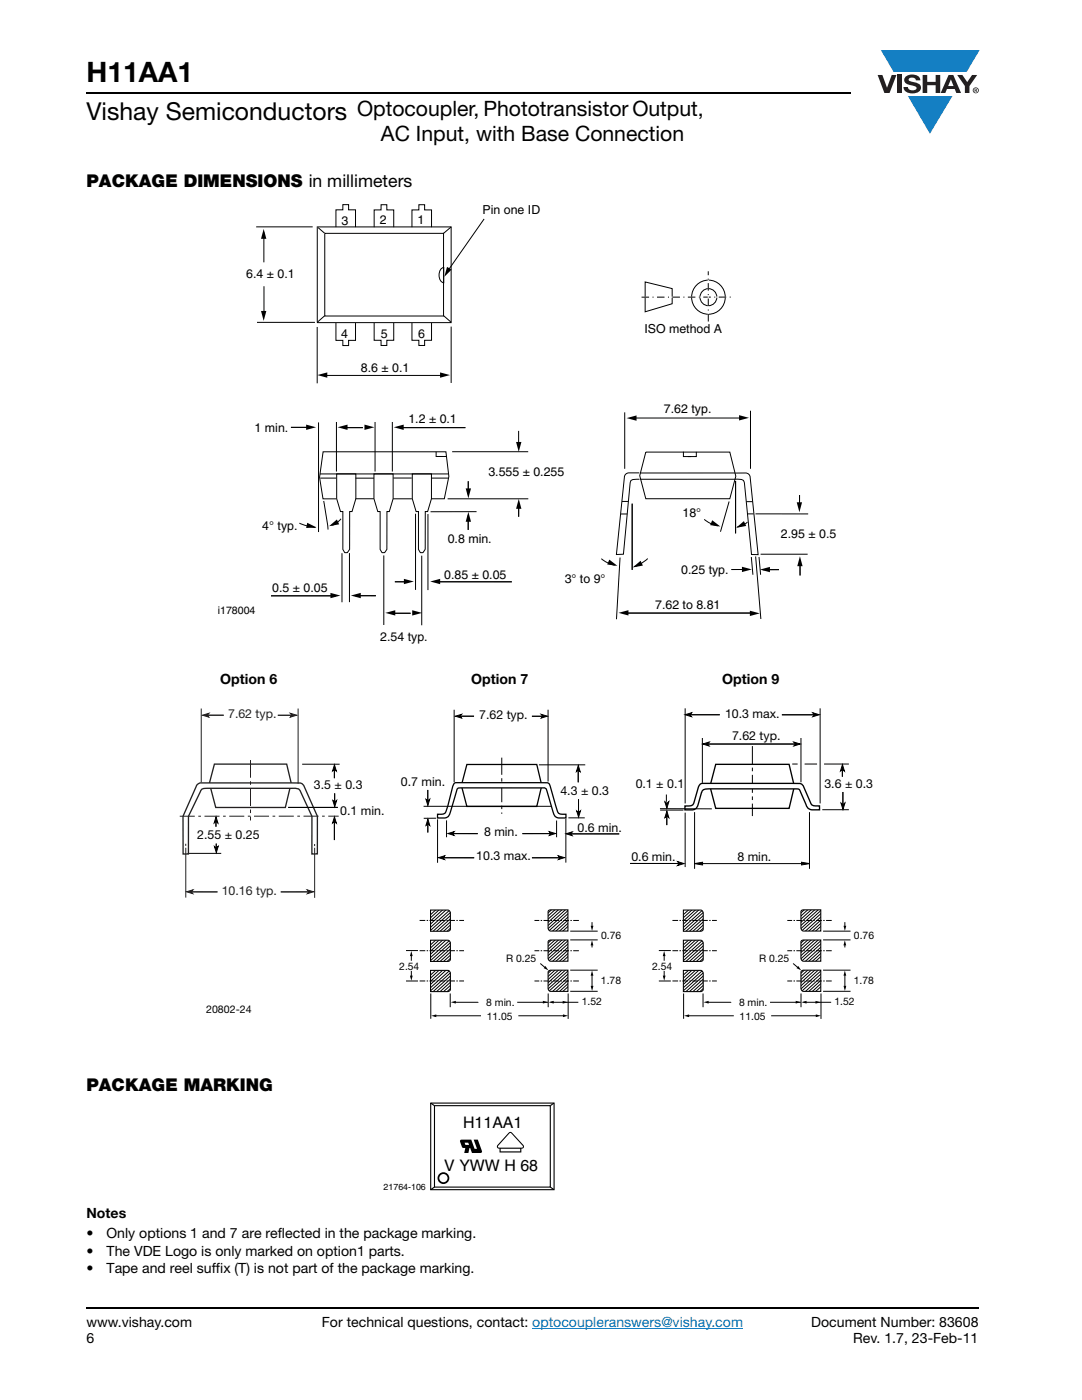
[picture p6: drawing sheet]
<svg xmlns="http://www.w3.org/2000/svg" width="216mm" height="279mm" viewBox="0 0 216 279" stroke-linecap="round" stroke-linejoin="round" font-family="sans-serif">
<g fill="#147fc3">
<path d="M175.8 10h19.7l-2.6 4.3h-1.1h-13.5z"/>
<path d="M181.2 19.2h8.8l-4.4 7.5z"/>
</g>
<g fill="#231f20">
<path d="M175.1 15h1l.9 2.5 .9-2.5h1l-1.4 3.6h-1z"/>
<path d="M179 15h.9v3.6h-.9z"/>
<path d="M180.8 15.3a2.1 2.1 0 0 1 2.7 .3l.1 .4h-.8a.79 .79 0 0 0-.7-.5 .79 .79 0 0 0-.8 .4l.2 .3 1 .2a1.08 1.08 0 0 1 1.3 1 1.08 1.08 0 0 1-1.1 1.2 1.73 1.73 0 0 1-2.4-1.2h.9a.96 .96 0 0 0 .8 .6 .96 .96 0 0 0 .9-.4 1.31 1.31 0 0 0-1.2-.6 1.03 1.03 0 0 1-1.1-.6 1.03 1.03 0 0 1 .2-1.1z"/>
<path d="M184.1 15h.9v1.3h1.7v-1.3h.9v3.6h-.9v-1.6h-1.7v1.6h-.9z"/>
<path d="M191 15h1l1 1.4 1-1.4h1l-1.6 2.2v1.4h-.9v-1.4z"/>
<path d="M189.7 15.9l.6 1.3h-1.1zM189.3 15l-1.6 3.6h.9l.4-.8h1.5l.3 .8h1l-1.6-3.6z"/>
<path d="M194.2 18a.5 .5 0 0 1 1 0 .5 .5 0 0 1-1 0zM194.1 18a.6 .6 0 0 0 1.2 0 .6 .6 0 0 0-1.2 0z"/>
<path d="M194.6 17.8h.2v.2h-.2zM194.5 17.7v.7h.1v-.3l.4 .3-.2-.3 .2-.2-.1-.2z"/>
</g>
<path d="M106.2 265.1h42.1" fill="none" stroke="#007ec4" stroke-width=".2"/>
<path d="M17.3 18.6h152.5M17.3 261h178" fill="none" stroke="#000" stroke-width=".36"/>
<path d="M43.5 40.7h123.4v87.7h-123.4z" fill="#fff"/>
<g fill="none" stroke="#000" stroke-width=".2">
<path d="M58.1 85.3h3.4M63.6 84.3v21.9M63.9 95.4h3.2M89.3 99.5h16.1M93.4 96v2.7M103.5 86v3.3M105.4 90.2h-15.2M124.7 82.3v11.3M127.6 94.4h-2.1a.89 .89 0 0 0-.9 .8l-1.6 15.5 1.4-.1 1.4-14.5 .4-.4 1.4-.1M128.9 90.2h16.7l1.2 4.8-1.2 4.5h-16.7l-1.2-4.6zM136.4 90.1v1h2.5v-.9M137.2 91.1h.7"/>
<path d="M146.7 95.6h-18.9M146.7 94.4h-18.9M146.7 94.4h2.1a.89 .89 0 0 1 .9 .9l1.6 15.4h-1.3l-1.5-14.6-.5-.4-1.3-.1M149.8 82v11.6M159.5 98.8v2.5M54.1 118.9h12.9M68.2 110.4v9.8M69.7 110.4v9.8M70.9 118.9h4.1M82.9 102.5v15.2M93.4 102.9v2.9M95.1 102.1h-9.2"/>
<path d="M103.5 100.6v2.5M123.7 111.3l-.7 12.3M123.9 102.6h1.3M124.1 100.1h1.3M146 113.7h3.2M148.9 100.1h1.3M149.1 102.6h1.3M150.7 102.6h10.6M150.8 111.1l1 12.4M151.8 110.6h9.4M152.2 113.7h3.2M159.6 112.3v2.5"/>
</g>
<path d="M88.5 63l1.5 1.3z" fill="#fff"/>
<path d="M88.5 63l1.5 1.3" fill="none" stroke="#000" stroke-width=".2"/>
<path d="M88.5 46.6l1.5-1.3z" fill="#fff"/>
<g fill="none" stroke="#000" stroke-width=".2">
<path d="M52.7 46.4v6M52.7 57.1v5.9M62.4 45.3h-11.3M90 45.3l-1.5 1.3M51.3 64.3h11.5M63.3 65.3v11.2M64.7 74.9h23.4M90 65.2v11.2M63.8 94.6h25.7M67.1 84.2v9.9M70.9 95.4h3.7M70.9 99.5h3.7"/>
<path d="M74.6 94.6h3.8v4.9l-.7 2.6h-.5v7.5l-.5 .7h-.4l-.5-.7 .1-7.5h-.5l-.8-2.6zM74.8 84.2v9.9M78.3 84.2v9.9M78.4 99.5h3.8M78.5 95.4h3.7M86 99.5h2.7l.9-4.4-.6-4.9h-24.5l-.7 5.1 .6 4.3h2.7M86.2 95.4h3.3M87 90.2v.9h2.1M87.7 91.1h.7M76.6 110.8v13.9M84.2 110.9v13.9M85.4 102.6v15.2"/>
</g>
<path d="M88 53.7l.5-.3v3a1.77 1.77 0 0 1-.5-2.7z" fill="#fff"/>
<path d="M88 53.7l.5-.3v3a1.77 1.77 0 0 1-.5-2.7z" fill="none" stroke="#000" stroke-width=".2"/>
<path d="M63.4 64.3l1.4-1.3z" fill="#fff"/>
<path d="M63.3 45.3h26.7v19.1h-26.7zM64.8 46.6h23.7v16.5h-23.7zM64.8 63l-1.4 1.3" fill="none" stroke="#000" stroke-width=".2"/>
<path d="M63.3 45.3l1.5 1.3z" fill="#fff"/>
<g fill="none" stroke="#000" stroke-width=".2">
<path d="M63.3 45.3l1.5 1.3M67 45.3v-3.4h1.4v-1.1h1.2v1.1h1.3v3.4M74.7 45.3v-3.4h1.3v-1h1.2v1h1.4v3.4M82.2 45.3v-3.4h1.4v-1h1.1v1h1.4v3.4M96.6 43.7l-7 10M67 64.5v3.4h1.4v1.1h1.2v-1.1h1.3v-3.4M74.7 64.5v3.4h1.3v1h1.2v-1h1.4v-3.4M82.2 64.5v3.4h1.4v1h1.1v-1h1.4v-3.4M64.6 100l.9 5.7M67.2 94.6h3.8v4.9l-.8 2.6h-.4v7.5l-.6 .7h-.4l-.4-.7v-7.5h-.5l-.7-2.6zM68.6 85.3h3.8M80.2 85.3h12.7"/>
<path d="M82.3 94.6h3.8v4.9l-.8 2.6h-.4l-.1 7.5-.5 .7h-.4l-.4-.7v-7.5h-.5l-.7-2.6zM146.8 96v10.4M59.7 104.4l1.5 .5 1.8 .4M68 103.5l-.1 .2a2.78 2.78 0 0 1-1.8 1.1M78.8 116.1h2.5M87.6 116.1h14.5M120 111.5l1.2 .8 1.6 .5M126.1 100.5v13.2M129.3 111.5l-1.7 1.2-1.1 .4M140.5 103.6l1.3 .9 1.5 .4M145.5 100.1l-1.7 6M149.1 104.2l-.9 .6-1.1 .4"/>
<path d="M149.9 111.2l.3 3.5M151.5 111.2l.3 3.5M124.6 122.4h25.2"/>
</g>
<g fill="#000">
<path d="M52.6 45.7l.5 2h-1zM89.2 53.3l.9 .5-1.4 1.4zM52.1 62.1h1l-.5 1.9zM63.3 74.9l2-.6v1.1zM87.8 74.3l2 .6-2 .5zM61.1 84.7l2 .6-2 .5zM67.4 85.3l1.9-.6v1.1zM72.7 84.7l2 .6-2 .5zM78.6 85.3l2-.6v1.1zM92.9 97.5h1.1l-.5 2zM103 88.2h1l-.5 2zM125 83.4l2-.5v1.1z"/>
<path d="M147.5 82.9l2 .5-2 .5zM61.3 104.3l1.8 .9-2 .2zM65.9 118.3l2 .6-2 .5zM65.7 105l1.5-1.3 .5 .9zM70 118.9l2-.6v1.1zM80.6 115.5l2 .6-2 .5zM85.8 116.1l2-.6v1.1zM93.5 102.1l.5 2h-1.1zM103.5 99.6l.5 1.9h-1zM121.6 111.7l1.6 1.2-2-.2zM126.3 113.2l1.5-1.3 .5 1zM142.1 103.8l1.6 1.3-2-.3z"/>
<path d="M148 113.1l2 .5-2 .6zM146.9 105.3l1.5-1.3 .5 1zM151.6 113.7l2-.6v1.1zM159 100.2h1l-.5 2zM159.6 111l.5 2h-1zM123.4 122.3l2-.5v1zM149.6 121.9l2 .5-2 .5z"/>
</g>
<path d="M128.7 56.3l5.4 1.3v3l-5.4 1.6z" fill="#fff"/>
<path d="M128.7 56.3l5.4 1.3v3l-5.4 1.6z" fill="none" stroke="#000" stroke-width=".2"/>
<circle cx="141.3" cy="59.3" r="3.4" fill="#fff"/>
<circle cx="141.3" cy="59.3" r="3.4" fill="none" stroke="#000" stroke-width=".2"/>
<circle cx="141.3" cy="59.3" r="1.69" fill="#fff"/>
<circle cx="141.3" cy="59.3" r="1.69" fill="none" stroke="#000" stroke-width=".2"/>
<path d="M128 59.3h17.9z" fill="#fff"/>
<path d="M128 59.3h17.9" fill="none" stroke="#000" stroke-width=".2" stroke-dasharray="1.5 .7 .2 .7" stroke-linecap="butt"/>
<path d="M141.3 54.1v10.1z" fill="#fff"/>
<path d="M141.3 64.2v-10.1" fill="none" stroke="#000" stroke-width=".2" stroke-dasharray="1.5 .7 .2 .7" stroke-linecap="butt"/>
<path d="M126.7 83.4h21.2M78.1 122.4h3.8" fill="none" stroke="#000" stroke-width=".2"/>
<path d="M76.9 122.3l2-.5v1zM82.3 121.8l1.9 .5-1.9 .5z" fill="#000"/>
<path d="M35.9 134.1h138.5v69.9h-138.5z" fill="#fff"/>
<path d="M42.8 152.5h14.4l1 4.3-.3 .4-1 3.9h-13.9l-1-3.9-.4-.4z" fill="none" stroke="#231f20" stroke-width=".26"/>
<path d="M39.4 156.5l.5-.3h18.3l1.7 .1 .3 .1 .4 .4 2.7 6.1v7.5h-1.1v-7.5l-2.2-4.9a1 1 0 0 0-1.2-.7h-17.1a1.42 1.42 0 0 0-1.7 .7l-2.4 4.9v7.5h-1.1v-7.5z" fill="#fff"/>
<path d="M39.4 156.5l.5-.3h18.3l1.7 .1 .3 .1 .4 .4 2.7 6.1v7.5h-1.1v-7.5l-2.2-4.9a1 1 0 0 0-1.2-.7h-17.1a1.42 1.42 0 0 0-1.7 .7l-2.4 4.9v7.5h-1.1v-7.5z" fill="none" stroke="#231f20" stroke-width=".26"/>
<path d="M37.1 169.2v9.9M56 178h5.9M62.8 169.2v10" fill="none" stroke="#231f20" stroke-width=".2"/>
<path d="M61.3 177.6l1.3 .4-1.3 .4 .3-.4z" fill="#231f20"/>
<path d="M37.9 178h5.5M61.3 177.6l1.3 .4-1.3 .4 .3-.4z" fill="none" stroke="#231f20" stroke-width=".2"/>
<path d="M37.2 178l1.3-.4-.3 .4 .3 .4z" fill="#231f20"/>
<path d="M37.1 168.4v.4M37.2 178l1.3-.4-.3 .4 .3 .4zM62.8 168.4v.5" fill="none" stroke="#231f20" stroke-width=".2"/>
<path d="M50 151.7v12" fill="none" stroke="#231f20" stroke-width=".2" stroke-dasharray="3.5 .7 .7 .7" stroke-linecap="butt"/>
<path d="M57.9 142.3l1.3 .4-1.3 .4 .3-.4z" fill="#231f20"/>
<path d="M40.2 141.4v14.7M57.9 142.3l1.3 .4-1.3 .4 .3-.4z" fill="none" stroke="#231f20" stroke-width=".2"/>
<path d="M40.4 142.7l1.3-.4-.3 .4 .3 .4z" fill="#231f20"/>
<path d="M40.4 142.7l1.3-.4-.3 .4 .3 .4zM41.2 142.7h3.4M55.4 142.7h3M59.5 141.4v15" fill="none" stroke="#231f20" stroke-width=".2"/>
<path d="M93.2 152.6h13.9l1 4.2-1 4.1h-13.9l-1.1-4.1z" fill="none" stroke="#000" stroke-width=".26"/>
<path d="M90.6 141.6v14.5M90.9 142.9l1.2-.3-.3 .3 .3 .4zM91.6 142.9h3M106.1 142.9h2.2M108 142.6l1.2 .3-1.2 .4 .3-.4zM89.4 166.3l1.2-.3-.3 .3 .3 .4zM90.1 166.4h5.2M104.2 166.4h6M109.6 166l1.2 .3-1.2 .4 .3-.4zM111.1 163.8v3.3" fill="none" stroke="#000" stroke-width=".2"/>
<path d="M90.9 142.9l1.2-.3-.3 .3 .3 .4zM108 142.6l1.2 .3-1.2 .4 .3-.4zM89.4 166.3l1.2-.3-.3 .3 .3 .4zM109.6 166l1.2 .3-1.2 .4 .3-.4z" fill="#000"/>
<path d="M100.1 151.2v11.2" fill="none" stroke="#000" stroke-width=".2" stroke-dasharray="3.4 .7 .7 .7" stroke-linecap="butt"/>
<path d="M90.7 156.3l18.5-.1 .5 .5 1.5 5.2a.81 .81 0 0 0 1 .6h.7v.7h-1.5a1.33 1.33 0 0 1-1.1-1.2l-1.1-4.1-.4-.6-16.5-.1-1 .2-1.5 4.8a1.18 1.18 0 0 1-1 1h-1.5v-.7a1.35 1.35 0 0 0 1.7-.6l1.3-5z" fill="#fff"/>
<path d="M90.7 156.3l18.5-.1 .5 .5 1.5 5.2a.81 .81 0 0 0 1 .6h.7v.7h-1.5a1.33 1.33 0 0 1-1.1-1.2l-1.1-4.1-.4-.6-16.5-.1-1 .2-1.5 4.8a1.18 1.18 0 0 1-1 1h-1.5v-.7a1.35 1.35 0 0 0 1.7-.6l1.3-5z" fill="none" stroke="#000" stroke-width=".26"/>
<g fill="none" stroke="#000" stroke-width=".2">
<path d="M85 159.5l.4 .3 .4-.3-.4 1.2zM85.4 157.7v2.2M107.5 152.6h9.3M109.4 141.6v14.4M115.4 153.4v2.7M115.4 152.8l.4 1.2-.4-.3-.4 .3zM115.4 159.5v2.8M136.7 142.6l1.3-.4-.3 .4 .3 .4zM137.5 142.6h6.1M140.1 147.3v8.9M140.2 148.5l1.3-.4-.3 .4 .3 .4zM141 148.5h18"/>
<path d="M156 142.7h6.7M158.4 148.1l1.3 .4-1.3 .4 .3-.4zM162.2 142.2l1.3 .4-1.3 .4 .3-.4zM84.5 160.9h25.6M85.4 164.1v2M85.4 163.5l.4 1.2-.4-.3-.4 .3zM87 163.3h-2.5M87.3 163.5v8.7M87.5 171.2l1.2-.4-.3 .4 .3 .3zM88.2 171.2h6.4M89.1 163.7v3.4M106.1 171.2h5.8"/>
<path d="M111.4 170.8l1.2 .4-1.2 .3 .3-.3zM112.9 163.4v8.8M112.9 166.4l1.3-.4-.3 .4 .3 .4zM113.6 166.4h10M115.1 161.8l.4 .3 .3-.3-.3 1.3zM116.7 163.2h-3.3M138.6 172.4l1.6-.3v.5zM140.2 172.3h20.7M159.9 172.1l1.6 .3-1.6 .2z"/>
</g>
<g fill="#000">
<path d="M115.4 152.8l.4 1.2-.4-.3-.4 .3zM136.7 142.6l1.3-.4-.3 .4 .3 .4zM140.2 148.5l1.3-.4-.3 .4 .3 .4zM158.4 148.1l1.3 .4-1.3 .4 .3-.4zM162.2 142.2l1.3 .4-1.3 .4 .3-.4zM85 159.5l.4 .3 .4-.3-.4 1.2zM85.4 163.5l.4 1.2-.4-.3-.4 .3zM87.5 171.2l1.2-.4-.3 .4 .3 .3zM111.4 170.8l1.2 .4-1.2 .3 .3-.3zM112.9 166.4l1.3-.4-.3 .4 .3 .4zM115.1 161.8l.4 .3 .3-.3-.3 1.3zM138.6 172.4l1.6-.3v.5z"/>
<path d="M159.9 172.1l1.6 .3-1.6 .2z"/>
</g>
<path d="M142.8 152.5h14.7l1 4.4-1 4.4h-14.7l-1.1-4.4z" fill="none" stroke="#000" stroke-width=".27"/>
<path d="M150.1 148.9v14" fill="none" stroke="#000" stroke-width=".2" stroke-dasharray="3.6 .7 .7 .7" stroke-linecap="butt"/>
<path d="M139.6 156.6l.5-.3 19.6 .1a.99 .99 0 0 1 .7 .7l1.3 3.1a.85 .85 0 0 0 1 .6h.8v.8h-1.5a1.54 1.54 0 0 1-1.3-1.3l-.9-2.2a.67 .67 0 0 0-.9-.7h-17a1.62 1.62 0 0 0-1.9 .7l-.8 2.7a1.1 1.1 0 0 1-1 .8h-1.5v-.8a1.42 1.42 0 0 0 1.8-.6l.9-3.1z" fill="#fff"/>
<path d="M140 158.1a1.03 1.03 0 0 1 1.2-.7h17.7a.67 .67 0 0 1 .9 .7l1.1 2.7a1.18 1.18 0 0 0 1.1 .8h1.5v-.8a1.42 1.42 0 0 1-1.8-.6l-1.3-3.1a.99 .99 0 0 0-.7-.7l-19.6-.1-.5 .3-.2 .5-.9 3.1a.85 .85 0 0 1-1 .7l-.8-.1v.8h1.5a1.21 1.21 0 0 0 1.1-1.1" fill="none" stroke="#000" stroke-width=".27"/>
<g fill="none" stroke="#000" stroke-width=".2">
<path d="M133 158.6v1.4M136.7 141.4v18.9M159.2 152.5h-1.1M159.8 147.3v8.8M163 152.5h-2.4M163.6 141.4v18.9M168.1 153.2v1.8M168.1 152.6l.4 1.3-.4-.3-.4 .3zM168.2 158.1v2.8M169.4 152.5h-5M125.7 172.3h10.1M131.7 161.4h10.3"/>
<path d="M132.7 160l.4 .3 .4-.3-.4 1.3zM133.1 162.5v2.2M133.1 161.9l.4 1.3-.4-.3-.4 .3zM135.2 172l1.3 .3-1.3 .4 .3-.4zM136.4 161.7h-4.7M136.7 162.2v10.8M138.6 162.1v11.3M161.5 162.1v11.3M167.8 160.3l.4 .3 .4-.4-.4 1.4zM169.4 161.6h-5.3"/>
</g>
<path d="M168.1 153.2v1.8zM168.1 152.6l.4 1.3-.4-.3-.4 .3zM132.7 160l.4 .3 .4-.3-.4 1.3zM133.1 161.9l.4 1.3-.4-.3-.4 .3zM135.2 172l1.3 .3-1.3 .4 .3-.4zM167.8 160.3l.4 .3 .4-.4-.4 1.4z" fill="#000"/>
<path d="M140 158l-.7 2.6z" fill="#fff"/>
<path d="M140 158l-.7 2.6" fill="none" stroke="#000" stroke-width=".27"/>
<path d="M35.9 162.9h31.7" fill="none" stroke="#231f20" stroke-width=".2" stroke-dasharray="3 .7 .5 .7" stroke-linecap="butt"/>
<g fill="none" stroke="#000" stroke-width=".2">
<path d="M60.3 152.5h7.5M66.4 159.8l.4 .3 .4-.4-.4 1.3zM66.7 153.2v2.1M66.7 152.6l.4 1.3-.4-.3-.3 .3zM66.8 158.3v2.1M37.7 170.3h6.4M42.8 168.9l.4 .3 .3-.3-.3 1.3zM43.1 163.6v1.4M43.1 163l.4 1.3-.4-.3-.4 .3zM43.1 168.4v1M57.5 161.1h9.9M66.7 163.5v4.2"/>
<path d="M66.7 163l.4 1.3-.4-.3-.3 .3zM81 195.8h2.4M81 189.7h2.4M82.1 190.7v4.4M87 193.6l-1.1 1M87 181.6l-1.1 1M87 187.6l-1.1 1M87.6 193.6l-1.7 1.6M87.6 181.6l-1.7 1.6M87.6 187.6l-1.7 1.6M88.4 181.6l-2.5 2.2M88.4 193.6l-2.5 2.3"/>
<path d="M88.4 187.6l-2.5 2.3M89 193.6l-3.1 2.9M89 181.6l-3.1 2.9M89 187.6l-3.1 2.9M89.8 181.6l-3.9 3.5M89.8 187.6l-3.9 3.5M89.8 193.6l-3.9 3.6M89.9 185.2l-.8 .7M89.9 184.6l-1.5 1.3M89.9 184l-2.1 1.9M89.9 183.3l-2.8 2.6M89.9 182.7l-3.5 3.2"/>
<path d="M89.9 182.1l-4 3.6M89.9 197.3l-.8 .7M89.9 196.6l-1.5 1.4M89.9 196l-2.1 2M89.9 195.4l-2.8 2.6M89.9 194.7l-3.5 3.3M89.9 194.1l-4 3.7M89.9 191.2l-.8 .7M89.9 190.6l-1.5 1.3M89.9 190l-2.2 1.9M89.9 189.3l-2.8 2.6M89.9 188.7l-3.5 3.2"/>
<path d="M89.9 188.1l-4 3.7M110.1 181.5l-.8 .7M110.1 187.5l-.8 .7M110.1 193.6l-.8 .7M110.8 181.5l-1.5 1.4M110.8 187.5l-1.5 1.4M110.8 193.6l-1.5 1.3M111.5 181.5l-2.2 2M111.5 187.5l-2.2 2M111.5 193.6l-2.2 1.9M112.2 181.5l-2.9 2.6M112.2 187.5l-2.9 2.6"/>
<path d="M112.2 193.6l-2.9 2.6M112.9 181.5l-3.6 3.2M112.9 187.5l-3.6 3.3M112.9 193.6l-3.6 3.2M113.4 196.9l-1.1 1M113.4 194.4l-4 3.5M113.4 195l-3.2 2.9M113.4 195.6l-2.5 2.3M113.4 196.3l-1.8 1.6M113.4 193.7l-4.1 3.7M113.4 184.8l-1.1 1.1M113.4 182.3l-4 3.6"/>
<path d="M113.4 183l-3.2 2.9M113.4 183.6l-2.5 2.3M113.4 184.2l-1.8 1.7M113.4 181.7l-4.1 3.7M113.4 190.9l-1.1 1M113.4 188.3l-4 3.6M113.4 189l-3.2 2.9M113.4 189.6l-2.5 2.3M113.4 190.2l-1.8 1.7M113.4 187.7l-4.1 3.7"/>
</g>
<path d="M66.7 152.6l.4 1.3-.4-.3-.3 .3zM43.1 163.6v1.4zM43.1 163l.4 1.3-.4-.3-.4 .3zM43.1 168.4v1zM42.8 168.9l.4 .3 .3-.3-.3 1.3zM66.7 163l.4 1.3-.4-.3-.3 .3zM66.4 159.8l.4 .3 .4-.4-.4 1.3zM81.8 194.7h.6l-.3 1zM82.1 189.8l.2 1h-.5z" fill="#000"/>
<path d="M85.9 181.6h3.5l.3 .2 .2 .3v3.4l-.2 .2-.3 .2h-3.5zM85.9 193.7h3.5l.3 .1 .2 .4v3.3l-.2 .2-.3 .2h-3.5zM85.9 187.6h3.5l.3 .2 .2 .3v3.4l-.2 .2-.3 .2h-3.5zM109.5 181.7l.3-.1h3.5v4.2h-3.4l-.3-.1-.2-.4v-3.3zM109.5 187.7l.3-.1h3.5v4.2h-3.4l-.3-.1-.2-.4v-3.3zM109.5 193.8l.3-.2h3.5v4.3h-3.4l-.3-.2-.2-.4v-3.3z" fill="none" stroke="#000" stroke-width=".21"/>
<path d="M83.7 195.8h8.9M83.7 189.7h8.9M83.7 183.7h8.9M115.5 183.7h-8.9M115.5 189.7h-8.9M115.5 195.8h-8.9" fill="none" stroke="#000" stroke-width=".2" stroke-dasharray="1.1 .3 .3 .3" stroke-linecap="butt"/>
<path d="M80.7 191.7h4l-.1 2.1h-4z" fill="#fff"/>
<g fill="none" stroke="#000" stroke-width=".2">
<path d="M86 198.3v5M89.8 198.3v2.7M107.8 192.3l1 .8M109.4 198.3v2.7M113.4 198.3v5M113.8 197.8h5.5M113.8 193.6h5.5M113.8 187.6h5.5M113.8 185.8h5.5M118.1 184v1M118.1 188.5v.6M118.1 194.4v2.8"/>
<path d="M86.7 202.7h26M90.8 200h18.5M109.9 200h5.5"/>
</g>
<path d="M89.9 200l1.1-.3v.6zM108.8 192.8l.6 .9-.9-.5zM109.5 200l1-.3v.6zM117.9 184.8h.5l-.3 1zM117.9 196.8h.5l-.3 1zM118.1 187.7l.3 1h-.5zM118.1 193.7l.3 1h-.5zM86 202.7l1.1-.3v.6zM108.3 199.7l1 .3-1 .3zM112.3 199.7l1 .3-1 .3zM112.3 202.4l1.1 .3-1.1 .3z" fill="#000"/>
<g fill="#fff">
<path d="M95.2 199.3h8v1.2h2.4h-10z"/>
<path d="M96 202.2h7.4v1.2h-7.4z"/>
</g>
<g fill="none" stroke="#000" stroke-width=".2">
<path d="M131.5 195.8h2.4M131.5 189.7h2.4M132.5 190.7v4.4M137.4 193.6l-1.1 1M137.4 181.6l-1.1 1M137.4 187.6l-1.1 1M138.1 193.6l-1.8 1.6M138.1 181.6l-1.8 1.6M138.1 187.6l-1.8 1.6M138.8 181.6l-2.5 2.2M138.8 193.6l-2.5 2.3M138.8 187.6l-2.5 2.3"/>
<path d="M139.5 193.6l-3.2 2.9M139.5 181.6l-3.2 2.9M139.5 187.6l-3.2 2.9M140.3 181.6l-4 3.5M140.3 187.6l-4 3.5M140.3 193.6l-4 3.6M140.4 185.2l-.8 .7M140.4 184.6l-1.5 1.3M140.4 184l-2.2 1.9M140.4 183.3l-2.9 2.6M140.4 182.7l-3.6 3.2M140.4 182.1l-4.1 3.6"/>
<path d="M140.4 197.3l-.8 .7M140.4 196.6l-1.5 1.4M140.4 196l-2.2 2M140.4 195.4l-2.9 2.6M140.4 194.7l-3.6 3.3M140.4 194.1l-4.1 3.7M140.4 191.2l-.8 .7M140.4 190.6l-1.5 1.3M140.4 190l-2.2 1.9M140.4 189.3l-2.9 2.6M140.4 188.7l-3.6 3.2M140.4 188.1l-4.1 3.7"/>
<path d="M160.5 181.5l-.7 .7M160.5 187.5l-.7 .7M160.5 193.6l-.7 .7M161.2 181.5l-1.4 1.3M161.2 187.5l-1.4 1.4M161.2 193.6l-1.4 1.3M161.9 181.5l-2.1 2M161.9 187.5l-2.1 2M161.9 193.6l-2.1 1.9M162.6 181.5l-2.8 2.6M162.6 187.5l-2.8 2.6M162.6 193.6l-2.8 2.5"/>
<path d="M163.3 181.5l-3.5 3.2M163.3 187.5l-3.5 3.3M163.3 193.6l-3.5 3.2M163.8 196.9l-1.1 1M163.8 194.4l-3.9 3.5M163.8 195l-3.1 2.9M163.8 195.6l-2.5 2.3M163.8 196.3l-1.8 1.6M163.8 193.7l-4 3.7M163.8 184.8l-1.1 1.1M163.8 182.3l-3.9 3.6M163.8 183l-3.1 2.9"/>
<path d="M163.8 183.6l-2.5 2.3M163.8 184.2l-1.8 1.7M163.8 181.7l-4 3.7M163.8 190.9l-1.1 1M163.8 188.3l-3.9 3.6M163.8 189l-3.1 2.9M163.8 189.6l-2.5 2.3M163.8 190.2l-1.8 1.7M163.8 187.7l-4 3.7"/>
</g>
<path d="M136.4 181.6h3.4l.3 .2 .2 .3v3.4l-.1 .2-.4 .2h-3.4zM136.4 193.7h3.4l.3 .1 .2 .4v3.3l-.1 .2-.4 .2h-3.4zM136.4 187.6h3.4l.3 .2 .2 .3v3.4l-.1 .2-.4 .2h-3.4zM159.9 181.7l.4-.1h3.5v4.2h-3.5l-.3-.1-.2-.4v-3.3zM159.9 187.7l.4-.1h3.5v4.2h-3.5l-.3-.1-.2-.4v-3.3zM160 193.8l.3-.2h3.5v4.3h-3.5l-.3-.2-.2-.4v-3.3z" fill="none" stroke="#000" stroke-width=".21"/>
<path d="M134.2 195.8h8.8M134.2 189.7h8.8M134.2 183.7h8.8M166 183.7h-8.9M166 189.7h-8.9M166 195.8h-8.9" fill="none" stroke="#000" stroke-width=".2" stroke-dasharray="1.1 .3 .3 .3" stroke-linecap="butt"/>
<path d="M132.3 194.7h.5l-.3 1zM132.5 189.8l.3 1h-.6z" fill="#000"/>
<path d="M131.2 191.7h3.9v2.1h-4z" fill="#fff"/>
<g fill="none" stroke="#000" stroke-width=".2">
<path d="M136.4 198.3v5M140.3 198.3v2.7M158.3 192.3l.9 .8M159.8 198.3v2.7M163.8 198.3v5M164.2 187.6h5.5M164.2 185.8h5.5M164.2 197.8h5.5M164.2 193.6h5.5M168.6 184v1M168.6 188.5v.6M168.6 194.4v2.8"/>
<path d="M137.1 202.7h26M141.2 200h18.6M160.3 200h5.5"/>
</g>
<path d="M140.4 200l1-.3v.6zM159.3 192.8l.6 .9-1-.5zM159.9 200l1-.3v.6zM168.3 184.8h.6l-.3 1zM168.3 196.8h.6l-.3 1zM168.6 187.7l.3 1h-.6zM168.6 193.7l.3 1h-.6zM136.5 202.7l1-.3v.6zM158.8 199.7l1 .3-1 .3zM162.7 199.7l1 .3-1 .3zM162.8 202.4l1 .3-1 .3z" fill="#000"/>
<g fill="#fff">
<path d="M145.7 199.3h8v1.2h2.3h-10z"/>
<path d="M146.4 202.2h7.5v1.2h-7.5z"/>
<path d="M76.5 220h34.2v18h-34.2z"/>
</g>
<path d="M85.9 220.1h24.7v17.3h-24.7zM86.7 220.7h23.1v16.2h-23.1zM86.7 236.9l-.7 .5M109.8 236.9l.7 .5M110.5 220.2l-.7 .4" fill="none" stroke="#000" stroke-width=".22"/>
<circle cx="88.5" cy="235.1" r="1" fill="#fff"/>
<circle cx="88.5" cy="235.1" r="1" fill="none" stroke="#000" stroke-width=".35"/>
<g fill="#000">
<path d="M92.7 228h.7l.2 .5h-.7zM91.8 227.6v.2l.4 1.1 .6 .2-.2 1h.9l.2-1h.1l.4 1h1.7l.2-.1 .1-.3-.9-2.3h-.8l.7 1.9h-.5l-.7-1.9h-1.9z"/>
<path d="M101.6 226.2l.2-.1 .3 .1 2.2 2.5v.3h-4.9v-.3zM99.9 229.3h3.9v.5h-3.9zM101.5 226l-2.2 2.5a.44 .44 0 0 0 0 .7h.4v.8h4.3v-.8h.4a.44 .44 0 0 0 0-.7l-2.2-2.5-.4-.1z"/>
</g>
<path d="M85.9 220.1l.8 .5" fill="none" stroke="#000" stroke-width=".22"/>
<text font-size="5.6" x="17.3" y="16.4">H11AA1</text>
<text font-size="4.9" x="17.3" y="24">Vishay Semiconductors</text>
<g font-size="4.2">
<text x="71.2" y="23.1">Optocoupler, Phototransistor Output,</text>
<text x="76" y="28.1">AC Input, with Base Connection</text>
</g>
<g font-size="3.5">
<text x="17.3" y="37.3">PACKAGE DIMENSIONS in millimeters</text>
<text x="17.3" y="217.7">PACKAGE MARKING</text>
</g>
<g font-size="3.2">
<text x="92.4" y="225.1">H11AA1</text>
<text x="88.7" y="233.7">V YWW H 68</text>
</g>
<g font-size="2.8">
<text x="43.9" y="136.5">Option 6</text>
<text x="94" y="136.4">Option 7</text>
<text x="144.1" y="136.5">Option 9</text>
<text x="17.3" y="243.2">Notes</text>
<text x="17.3" y="247">•</text>
<text x="17.3" y="250.6">•</text>
<text x="21.3" y="247">Only options 1 and 7 are reflected in the package marking.</text>
<text x="21.3" y="250.6">The VDE Logo is only marked on option1 parts.</text>
<text x="17.3" y="254.1">•</text>
<text x="21.3" y="254.1">Tape and reel suffix (T) is not part of the package marking.</text>
<text x="17.3" y="264.9">www.vishay.com</text>
<text x="17.3" y="268.1">6</text>
<text x="64.2" y="264.9">For technical questions, contact: optocoupleranswers@vishay.com</text>
<text x="161.9" y="264.9">Document Number: 83608</text>
<text x="170.3" y="268.1">Rev. 1.7, 23-Feb-11</text>
</g>
<g font-size="2.5">
<text x="68.1" y="44.8">3</text>
<text x="75.8" y="44.7">2</text>
<text x="83.3" y="44.7">1</text>
<text x="96.3" y="42.8">Pin one ID</text>
<text x="49.1" y="55.5">6.4 ± 0.1</text>
<text x="68.1" y="67.4">4</text>
<text x="76" y="67.5">5</text>
<text x="83.5" y="67.5">6</text>
<text x="128.6" y="66.4">ISO method A</text>
<text x="72" y="74.3">8.6 ± 0.1</text>
<text x="132.5" y="82.5">7.62 typ.</text>
<text x="50.8" y="86.1">1 min.</text>
<text x="81.5" y="84.4">1.2 ± 0.1</text>
<text x="97.4" y="95">3.555 ± 0.255</text>
<text x="52.3" y="105.8">4° typ.</text>
<text x="136.2" y="103.2">18°</text>
<text x="155.8" y="107.3">2.95 ± 0.5</text>
<text x="89.3" y="108.3">0.8 min.</text>
<text x="54.3" y="118.2">0.5 ± 0.05</text>
<text x="88.6" y="115.5">0.85 ± 0.05</text>
<text x="112.7" y="116.4">3° to 9°</text>
<text x="135.9" y="114.6">0.25 typ.</text>
<text x="130.7" y="121.6">7.62 to 8.81</text>
<text x="75.9" y="127.8">2.54 typ.</text>
<text x="95.6" y="143.4">7.62 typ.</text>
<text x="144.7" y="143.2">10.3 max.</text>
<text x="146.1" y="147.7">7.62 typ.</text>
<text x="62.6" y="157.6">3.5 ± 0.3</text>
<text x="80" y="156.9">0.7 min.</text>
<text x="111.8" y="158.7">4.3 ± 0.3</text>
<text x="126.8" y="157.3">0.1 ± 0.1</text>
<text x="164.5" y="157.3">3.6 ± 0.3</text>
<text x="39.3" y="167.4">2.55 ± 0.25</text>
<text x="67.9" y="162.7">0.1 min.</text>
<text x="96.6" y="166.8">8 min.</text>
<text x="115.3" y="166.1">0.6 min.</text>
<text x="95" y="171.7">10.3 max.</text>
<text x="126" y="171.9">0.6 min.</text>
<text x="147.1" y="171.9">8 min.</text>
</g>
<g font-size="2.5" fill="#231f20">
<text x="45.5" y="143.3">7.62 typ.</text>
<text x="44.2" y="178.7">10.16 typ.</text>
</g>
<g font-size="2.1">
<text x="43.5" y="122.5">i178004</text>
<text x="101" y="192">R 0.25</text>
<text x="120" y="187.4">0.76</text>
<text x="151.5" y="192">R 0.25</text>
<text x="170.4" y="187.4">0.76</text>
<text x="79.7" y="193.6">2.54</text>
<text x="119.9" y="196.4">1.78</text>
<text x="130.1" y="193.6">2.54</text>
<text x="170.4" y="196.4">1.78</text>
<text x="41.1" y="202.1">20802-24</text>
<text x="97" y="200.7">8 min.</text>
<text x="97.1" y="203.5">11.05</text>
<text x="116.1" y="200.6">1.52</text>
<text x="147.5" y="200.7">8 min.</text>
<text x="147.6" y="203.5">11.05</text>
<text x="166.5" y="200.6">1.52</text>
</g>
<text font-size="1.8" x="76.5" y="237.6">21764-106</text>
</svg>
